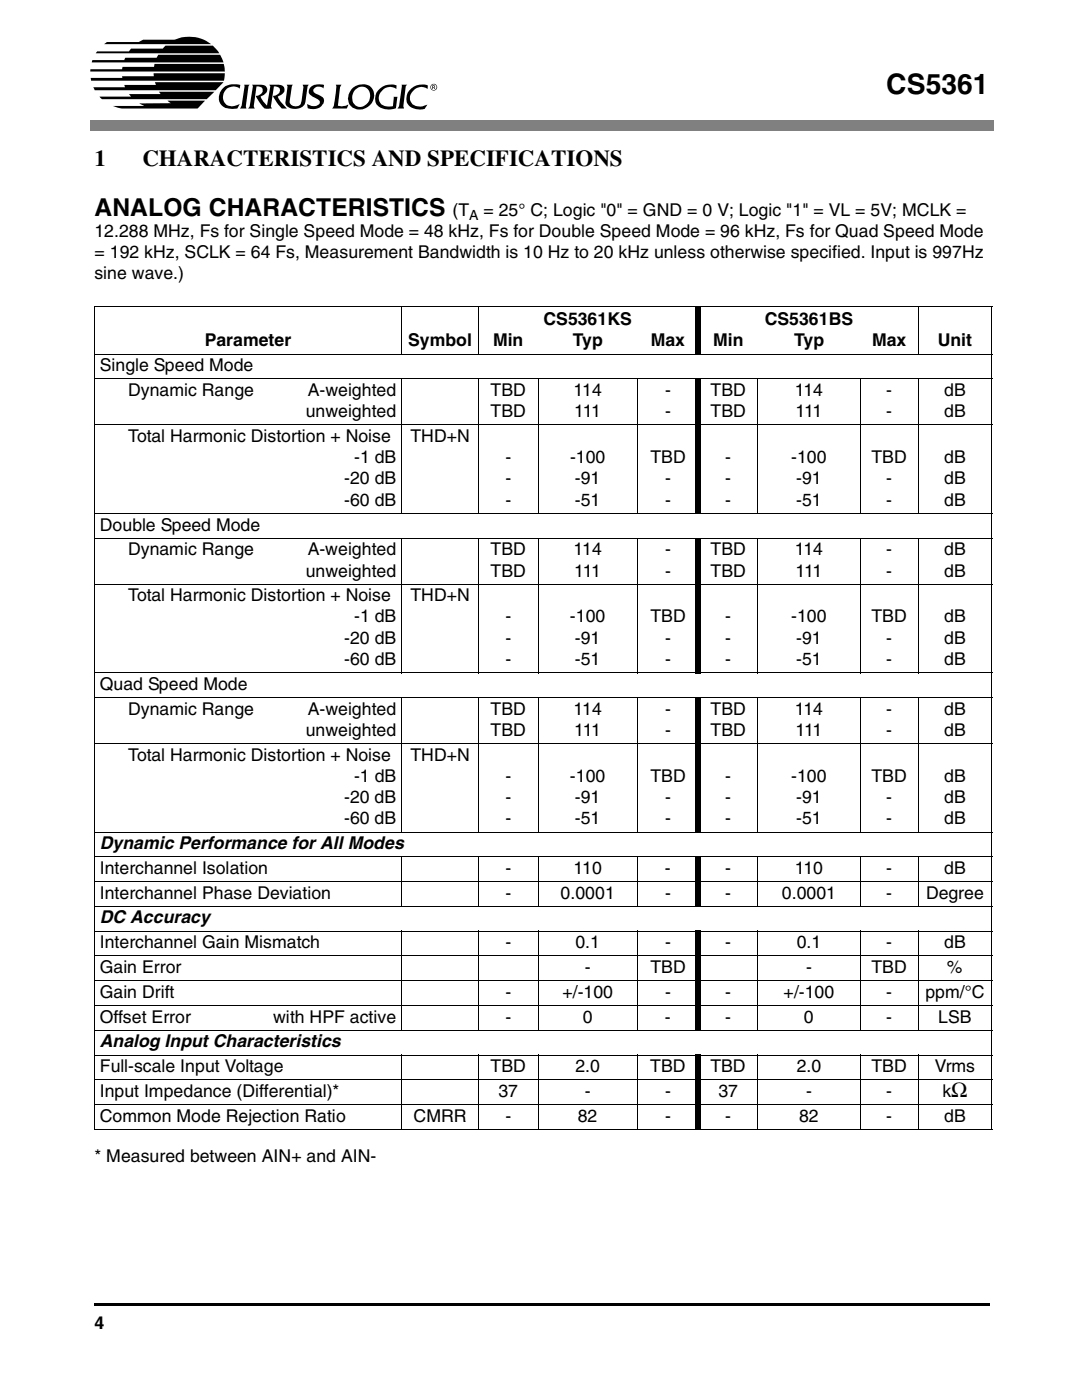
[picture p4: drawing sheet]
<svg xmlns="http://www.w3.org/2000/svg" width="216mm" height="279mm" viewBox="0 0 216 279" stroke-linecap="round" stroke-linejoin="round" font-family="sans-serif">
<g fill="#808080">
<path d="M18 24h1.1v2.1h-1.1z"/>
<path d="M196.9 24h1v2.1h-1z"/>
<path d="M19.1 24h177.8v2.1h-177.8z"/>
</g>
<path d="M18.8 259.8h.3v.5h-.3zM19.1 259.8h177.8v.5h-177.8zM196.9 259.8h.2v.5h-.2z" fill="#000"/>
<g fill="#fff">
<path d="M18.8 262.5h178v8.9h-178z"/>
<path d="M18 7.3h69v14.5h-69z"/>
</g>
<g fill="#000">
<path d="M18.4 12h6.4l.2-.5h6.2l.3-.6h12.3l.7 1.5h-26.2z" fill-rule="evenodd"/>
<path d="M18.1 15.5h6.3l-.1-.3h6.3v-.6h14.2l-.2 1.5h-26.4z" fill-rule="evenodd"/>
<path d="M18 13.8h6.3l.1-.5h6.3l.1-.6h13.8l.2 1.6h-26.8z" fill-rule="evenodd"/>
<path d="M18.6 17.4h6.3l-.1-.5h6.3l-.2-.5h13.6l-1.5 1.6h-24.1z" fill-rule="evenodd"/>
<path d="M19.8 19.3h6.3l-.4-.5h6.3l-.3-.5h11l-1.5 1.5h-20.9z" fill-rule="evenodd"/>
<path d="M19.2 10.4l.2-.2h6.3l.4-.5h6.3l.6-.6h9.4l1.3 1.5h-24.6z" fill-rule="evenodd"/>
<path d="M20.7 8.8l.6-.4h6.3l.9-.5h6.3a7.2 7.2 0 0 1 7.3 .9z" fill-rule="evenodd"/>
<path d="M44.7 17.4a3.9 3.9 0 0 1 3.2-.5l-.2 .7a2.07 2.07 0 0 0-2.9 .5 2.07 2.07 0 0 0 .6 2.9 2.51 2.51 0 0 0 2.3-.3l-.4 .9-.4 .1a2.72 2.72 0 0 1-3.1-1.1 2.75 2.75 0 0 1 .9-3.2z" fill-rule="evenodd"/>
<path d="M48.6 16.9h1.1l-.2 .4-.5 3.8 .1 .5h-1.3l.3-.5 .6-3.9z" fill-rule="evenodd"/>
<path d="M57.1 16.9h1.2l-.2 .4-.4 2.9a1.19 1.19 0 0 0 1.2 1 1.19 1.19 0 0 0 1.2-1.1l.3-2.8-.1-.4h1.2l-.3 .4-.4 3.1a2.27 2.27 0 0 1-3.3 1l-.4-.3-.3-.5 .5-3.3z" fill-rule="evenodd"/>
<path d="M61.9 17.3a3 3 0 0 1 2.6-.4l-.1 .7a1.2 1.2 0 0 0-2 .4l.1 .4 .2 .2 .8 .3a1.23 1.23 0 0 1 1 1 1.23 1.23 0 0 1-.5 1.3 2.65 2.65 0 0 1-2.7 .3l-.1-.8a1.9 1.9 0 0 0 2.4 0l.1-.2a.85 .85 0 0 0-.8-.9l-.6-.3a1.09 1.09 0 0 1-.8-.9 1.09 1.09 0 0 1 .4-1.1z" fill-rule="evenodd"/>
<path d="M66.9 16.9h1.1l-.3 .5-.4 3.7a3.3 3.3 0 0 0 2.1-.2l-.3 .7h-2.9l.3-.5 .2-1.4 .3-2.5z" fill-rule="evenodd"/>
<path d="M70.3 17.5a2.61 2.61 0 0 1 3.9 .4 2.78 2.78 0 0 1-1 3.5 2.78 2.78 0 0 1-3.6-.5 2.77 2.77 0 0 1 .7-3.4zM70.7 17.9a2.12 2.12 0 0 0 .7 3.4 2.12 2.12 0 0 0 2.2-1.4 2.12 2.12 0 0 0-.8-2.5l-.3-.1a1.82 1.82 0 0 0-1.8 .6z" fill-rule="evenodd"/>
<path d="M75.7 17.6a3.4 3.4 0 0 1 3.3-.6l-.1 .7a2.2 2.2 0 0 0-2.6 .2 2.2 2.2 0 0 0-.6 2.6 2.38 2.38 0 0 0 2.6 .6v-1.8h.9l-.3 2.3a3.3 3.3 0 0 1-4-1 2.62 2.62 0 0 1 .8-3z" fill-rule="evenodd"/>
<path d="M80 16.9h1.1l-.3 .4-.5 3.8 .2 .5h-1.3l.3-.5 .5-3.9z" fill-rule="evenodd"/>
<path d="M85.7 17.4a.7 .7 0 0 1 1.4 0 .7 .7 0 0 1-1.4 0zM85.8 17.4a.57 .57 0 0 0 1.1 0 .57 .57 0 0 0-1.1 0zM86.1 17l.5 .1-.2 .3 .3 .3-.4-.3-.2 .3zM86.2 17.1v.3l.3-.1v-.2z" fill-rule="evenodd"/>
<path d="M22.5 21.1h6.2l-1-.5h6.3l-.7-.5h7.5l-1.4 1.5h-15.2z" fill-rule="evenodd"/>
<path d="M50.2 16.9h1.8a1.06 1.06 0 0 1 1.2 .8 1.06 1.06 0 0 1-.6 1.2l-.7 .4a6.7 6.7 0 0 0 1.8 2.3h-1l-.9-1.1-.8-1.3a1.17 1.17 0 0 0 1.1-1.8l-1-.2-.6 4 .2 .4h-1.3l.3-.4 .7-4z" fill-rule="evenodd"/>
<path d="M53.6 16.9h1.9a1.05 1.05 0 0 1 1.2 .8 1.05 1.05 0 0 1-.7 1.2l-.7 .4a6.7 6.7 0 0 0 1.8 2.3h-1l-.9-1.1-.8-1.3a1.59 1.59 0 0 0 1.4-1.2 .96 .96 0 0 0-1.2-.8l-.6 4 .2 .4h-1.3l.3-.4 .6-4z" fill-rule="evenodd"/>
<path d="M81.9 17.6a3.4 3.4 0 0 1 3.3-.6v.7a2.22 2.22 0 0 0-2.6 .1 2.22 2.22 0 0 0-.8 2.4 2.06 2.06 0 0 0 2.8 .8l.5-.1-.5 .8a3 3 0 0 1-3.6-1.3l-.1-.7a2.62 2.62 0 0 1 1-2.1z" fill-rule="evenodd"/>
</g>
<g fill="none" stroke="#000" stroke-width=".2">
<path d="M18.7 61h178.9M18.7 70.6h178.9M18.7 75.5h178.9M18.8 61.2v163.8M80 61v9.7M80 75.4v27M95.3 61v9.7M95.3 75.4v27M107.2 75.4v27M127 75.4v27M151 75.4v27M171.3 75.4v27"/>
<path d="M182.9 61v9.7M182.9 75.4v27M197.5 61.2v163.8M18.7 84.7h178.9M18.7 102.4h178.9M18.7 107.3h178.9M18.7 116.5h178.9M80 107.2v27M95.3 107.2v27M107.2 107.2v27M127 107.2v27M151 107.2v27"/>
<path d="M171.3 107.2v27M182.9 107.2v27M18.7 134.1h178.9M18.7 139h178.9M80 138.9v27M95.3 138.9v27M107.2 138.9v27M127 138.9v27M151 138.9v27M171.3 138.9v27M182.9 138.9v27M18.7 148.2h178.9"/>
<path d="M18.7 165.9h178.9M18.7 170.8h178.9M18.7 175.7h178.9M80 170.7v10.1M95.3 170.7v10.1M107.2 170.7v10.1M127 170.7v10.1M151 170.7v10.1M171.3 170.7v10.1M182.9 170.7v10.1M18.7 180.7h178.9M18.7 185.6h178.9"/>
<path d="M18.7 190.5h178.9M18.7 195.5h178.9M80 185.5v19.9M95.3 185.5v19.9M107.2 185.5v19.9M127 185.5v19.9M151 185.5v19.9M171.3 185.5v19.9M182.9 185.5v19.9M18.7 200.4h178.9M18.7 205.4h178.9M18.7 210.3h178.9"/>
<path d="M18.7 215.2h178.9M80 210.2v15M95.3 210.2v15M107.2 210.2v15M127 210.2v15M151 210.2v15M171.3 210.2v15M182.9 210.2v15M18.7 220.2h178.9M18.7 225.1h178.9"/>
</g>
<path d="M138.6 61h1v9.7h-1zM138.6 75.4h1v27h-1zM138.6 107.2h1v27h-1zM138.6 138.9h1v27h-1zM138.6 170.7h1v10.1h-1zM138.6 185.5h1v19.9h-1zM138.6 210.2h1v15h-1z" fill="#000"/>
<text font-size="5.6" x="176.5" y="18.7">CS5361</text>
<text font-size="4.9" x="18.8" y="43">ANALOG CHARACTERISTICS</text>
<g font-size="4.6">
<text x="18.8" y="33.2">1</text>
<text x="28.4" y="33.2">CHARACTERISTICS AND SPECIFICATIONS</text>
</g>
<text font-size="4.2" x="189.5" y="218.6">Ω</text>
<g font-size="3.5">
<text x="18.8" y="47.2">12.288 MHz, Fs for Single Speed Mode = 48 kHz, Fs for Double Speed Mode = 96 kHz, Fs for Quad Speed Mode</text>
<text x="90.1" y="43">(T</text>
<text x="96.3" y="43">= 25° C; Logic &quot;0&quot; = GND = 0 V; Logic &quot;1&quot; = VL = 5V; MCLK =</text>
<text x="18.8" y="51.4">= 192 kHz, SCLK = 64 Fs, Measurement Bandwidth is 10 Hz to 20 kHz unless otherwise specified. Input is 997Hz</text>
<text x="18.8" y="55.7">sine wave.)</text>
<text x="108.2" y="64.8">CS5361KS</text>
<text x="152.3" y="64.8">CS5361BS</text>
<text x="40.8" y="69">Parameter</text>
<text x="81.3" y="69">Symbol</text>
<text x="98.2" y="69">Min</text>
<text x="114.1" y="69">Typ</text>
<text x="129.6" y="69">Max</text>
<text x="142" y="69">Min</text>
<text x="158.1" y="69">Typ</text>
<text x="173.7" y="69">Max</text>
<text x="186.8" y="69">Unit</text>
<text x="19.9" y="74">Single Speed Mode</text>
<text x="25.5" y="78.9">Dynamic Range</text>
<text x="60.9" y="83.2">unweighted</text>
<text x="61.3" y="78.9">A-weighted</text>
<text x="97.7" y="78.9">TBD</text>
<text x="97.7" y="83.2">TBD</text>
<text x="114.2" y="78.9">114</text>
<text x="114.4" y="83.2">111</text>
<text x="132.5" y="78.9">-</text>
<text x="132.5" y="83.2">-</text>
<text x="141.5" y="78.9">TBD</text>
<text x="141.5" y="83.2">TBD</text>
<text x="158.3" y="78.9">114</text>
<text x="158.4" y="83.2">111</text>
<text x="176.5" y="78.9">-</text>
<text x="176.5" y="83.2">-</text>
<text x="188" y="78.9">dB</text>
<text x="188" y="83.2">dB</text>
<text x="25.5" y="88.1">Total Harmonic Distortion + Noise</text>
<text x="81.7" y="88.1">THD+N</text>
<text x="70.6" y="92.3">-1 dB</text>
<text x="100.7" y="92.3">-</text>
<text x="113.5" y="92.3">-100</text>
<text x="129.5" y="92.3">TBD</text>
<text x="144.4" y="92.3">-</text>
<text x="157.6" y="92.3">-100</text>
<text x="173.6" y="92.3">TBD</text>
<text x="188" y="92.3">dB</text>
<text x="68.5" y="96.6">-20 dB</text>
<text x="68.5" y="100.8">-60 dB</text>
<text x="100.7" y="96.6">-</text>
<text x="100.7" y="100.8">-</text>
<text x="114.5" y="96.6">-91</text>
<text x="114.5" y="100.8">-51</text>
<text x="132.5" y="96.6">-</text>
<text x="132.5" y="100.8">-</text>
<text x="144.4" y="96.6">-</text>
<text x="144.4" y="100.8">-</text>
<text x="158.6" y="96.6">-91</text>
<text x="158.6" y="100.8">-51</text>
<text x="176.5" y="96.6">-</text>
<text x="176.5" y="100.8">-</text>
<text x="188" y="96.6">dB</text>
<text x="188" y="100.8">dB</text>
<text x="19.9" y="105.7">Double Speed Mode</text>
<text x="25.5" y="110.7">Dynamic Range</text>
<text x="61.3" y="110.7">A-weighted</text>
<text x="97.7" y="110.7">TBD</text>
<text x="114.2" y="110.7">114</text>
<text x="132.5" y="110.7">-</text>
<text x="141.5" y="110.7">TBD</text>
<text x="158.3" y="110.7">114</text>
<text x="176.5" y="110.7">-</text>
<text x="188" y="110.7">dB</text>
<text x="25.5" y="119.8">Total Harmonic Distortion + Noise</text>
<text x="60.9" y="114.9">unweighted</text>
<text x="81.7" y="119.8">THD+N</text>
<text x="97.7" y="114.9">TBD</text>
<text x="114.4" y="114.9">111</text>
<text x="132.5" y="114.9">-</text>
<text x="141.5" y="114.9">TBD</text>
<text x="158.4" y="114.9">111</text>
<text x="176.5" y="114.9">-</text>
<text x="188" y="114.9">dB</text>
<text x="70.6" y="124.1">-1 dB</text>
<text x="100.7" y="124.1">-</text>
<text x="113.5" y="124.1">-100</text>
<text x="129.5" y="124.1">TBD</text>
<text x="144.4" y="124.1">-</text>
<text x="157.6" y="124.1">-100</text>
<text x="173.6" y="124.1">TBD</text>
<text x="188" y="124.1">dB</text>
<text x="68.5" y="128.3">-20 dB</text>
<text x="100.7" y="128.3">-</text>
<text x="114.5" y="128.3">-91</text>
<text x="132.4" y="128.3">-</text>
<text x="144.4" y="128.3">-</text>
<text x="158.6" y="128.3">-91</text>
<text x="176.5" y="128.3">-</text>
<text x="188" y="128.3">dB</text>
<text x="19.9" y="137.5">Quad Speed Mode</text>
<text x="68.5" y="132.5">-60 dB</text>
<text x="100.7" y="132.5">-</text>
<text x="114.5" y="132.5">-51</text>
<text x="132.4" y="132.5">-</text>
<text x="144.4" y="132.5">-</text>
<text x="158.6" y="132.5">-51</text>
<text x="176.5" y="132.5">-</text>
<text x="188" y="132.5">dB</text>
<text x="25.5" y="142.4">Dynamic Range</text>
<text x="61.3" y="142.4">A-weighted</text>
<text x="97.7" y="142.4">TBD</text>
<text x="114.2" y="142.4">114</text>
<text x="132.4" y="142.4">-</text>
<text x="141.5" y="142.4">TBD</text>
<text x="158.3" y="142.4">114</text>
<text x="176.5" y="142.4">-</text>
<text x="188" y="142.4">dB</text>
<text x="60.9" y="146.7">unweighted</text>
<text x="97.7" y="146.7">TBD</text>
<text x="114.4" y="146.7">111</text>
<text x="132.4" y="146.7">-</text>
<text x="141.5" y="146.7">TBD</text>
<text x="158.4" y="146.7">111</text>
<text x="176.5" y="146.7">-</text>
<text x="188" y="146.7">dB</text>
<text x="25.5" y="151.6">Total Harmonic Distortion + Noise</text>
<text x="70.6" y="155.8">-1 dB</text>
<text x="81.7" y="151.6">THD+N</text>
<text x="100.7" y="155.8">-</text>
<text x="113.5" y="155.8">-100</text>
<text x="129.5" y="155.8">TBD</text>
<text x="144.4" y="155.8">-</text>
<text x="157.6" y="155.8">-100</text>
<text x="173.6" y="155.8">TBD</text>
<text x="188" y="155.8">dB</text>
<text x="68.5" y="160.1">-20 dB</text>
<text x="100.7" y="160.1">-</text>
<text x="114.5" y="160.1">-91</text>
<text x="132.4" y="160.1">-</text>
<text x="144.4" y="160.1">-</text>
<text x="158.6" y="160.1">-91</text>
<text x="176.5" y="160.1">-</text>
<text x="188" y="160.1">dB</text>
<text x="68.5" y="164.3">-60 dB</text>
<text x="100.7" y="164.3">-</text>
<text x="114.5" y="164.3">-51</text>
<text x="132.4" y="164.3">-</text>
<text x="144.4" y="164.3">-</text>
<text x="158.6" y="164.3">-51</text>
<text x="176.5" y="164.3">-</text>
<text x="188" y="164.3">dB</text>
<text x="19.9" y="169.2">Dynamic Performance for All Modes</text>
<text x="19.9" y="174.2">Interchannel Isolation</text>
<text x="19.9" y="179.1">Interchannel Phase Deviation</text>
<text x="100.7" y="174.2">-</text>
<text x="100.7" y="179.1">-</text>
<text x="111.7" y="179.1">0.0001</text>
<text x="114.2" y="174.2">110</text>
<text x="132.4" y="174.2">-</text>
<text x="132.5" y="179.1">-</text>
<text x="144.4" y="174.2">-</text>
<text x="144.4" y="179.1">-</text>
<text x="155.7" y="179.1">0.0001</text>
<text x="158.3" y="174.2">110</text>
<text x="176.5" y="174.2">-</text>
<text x="176.5" y="179.1">-</text>
<text x="184.4" y="179.1">Degree</text>
<text x="188" y="174.2">dB</text>
<text x="19.9" y="184.1">DC Accuracy</text>
<text x="19.9" y="189">Interchannel Gain Mismatch</text>
<text x="100.7" y="189">-</text>
<text x="114.6" y="189">0.1</text>
<text x="132.5" y="189">-</text>
<text x="144.4" y="189">-</text>
<text x="158.7" y="189">0.1</text>
<text x="176.5" y="189">-</text>
<text x="188" y="189">dB</text>
<text x="19.9" y="193.9">Gain Error</text>
<text x="116.5" y="193.9">-</text>
<text x="129.5" y="193.9">TBD</text>
<text x="160.5" y="193.9">-</text>
<text x="173.5" y="193.9">TBD</text>
<text x="188.6" y="193.9">%</text>
<text x="19.9" y="198.9">Gain Drift</text>
<text x="19.9" y="203.8">Offset Error</text>
<text x="54.4" y="203.8">with HPF active</text>
<text x="100.7" y="203.8">-</text>
<text x="100.7" y="198.9">-</text>
<text x="112" y="198.9">+/-100</text>
<text x="116.1" y="203.8">0</text>
<text x="132.4" y="203.8">-</text>
<text x="132.5" y="198.9">-</text>
<text x="144.4" y="203.8">-</text>
<text x="144.4" y="198.9">-</text>
<text x="156.1" y="198.9">+/-100</text>
<text x="160.1" y="203.8">0</text>
<text x="176.5" y="203.8">-</text>
<text x="176.5" y="198.9">-</text>
<text x="184.3" y="198.9">ppm/°C</text>
<text x="186.9" y="203.8">LSB</text>
<text x="19.9" y="208.8">Analog Input Characteristics</text>
<text x="19.9" y="213.7">Full-scale Input Voltage</text>
<text x="97.7" y="213.7">TBD</text>
<text x="114.6" y="213.7">2.0</text>
<text x="129.5" y="213.7">TBD</text>
<text x="141.5" y="213.7">TBD</text>
<text x="158.7" y="213.7">2.0</text>
<text x="173.6" y="213.7">TBD</text>
<text x="186.2" y="213.7">Vrms</text>
<text x="19.9" y="218.6">Input Impedance (Differential)*</text>
<text x="99.3" y="218.6">37</text>
<text x="116.5" y="218.6">-</text>
<text x="132.4" y="218.6">-</text>
<text x="143.1" y="218.6">37</text>
<text x="160.6" y="218.6">-</text>
<text x="176.5" y="218.6">-</text>
<text x="187.7" y="218.6">k</text>
<text x="19.9" y="223.6">Common Mode Rejection Ratio</text>
<text x="82.4" y="223.6">CMRR</text>
<text x="100.7" y="223.6">-</text>
<text x="115.1" y="223.6">82</text>
<text x="132.5" y="223.6">-</text>
<text x="144.4" y="223.6">-</text>
<text x="159.2" y="223.6">82</text>
<text x="176.5" y="223.6">-</text>
<text x="188" y="223.6">dB</text>
<text x="18.8" y="231.7">* Measured between AIN+ and AIN-</text>
<text x="18.8" y="264.9">4</text>
</g>
<text font-size="2.8" x="93.5" y="43.9">A</text>
</svg>
